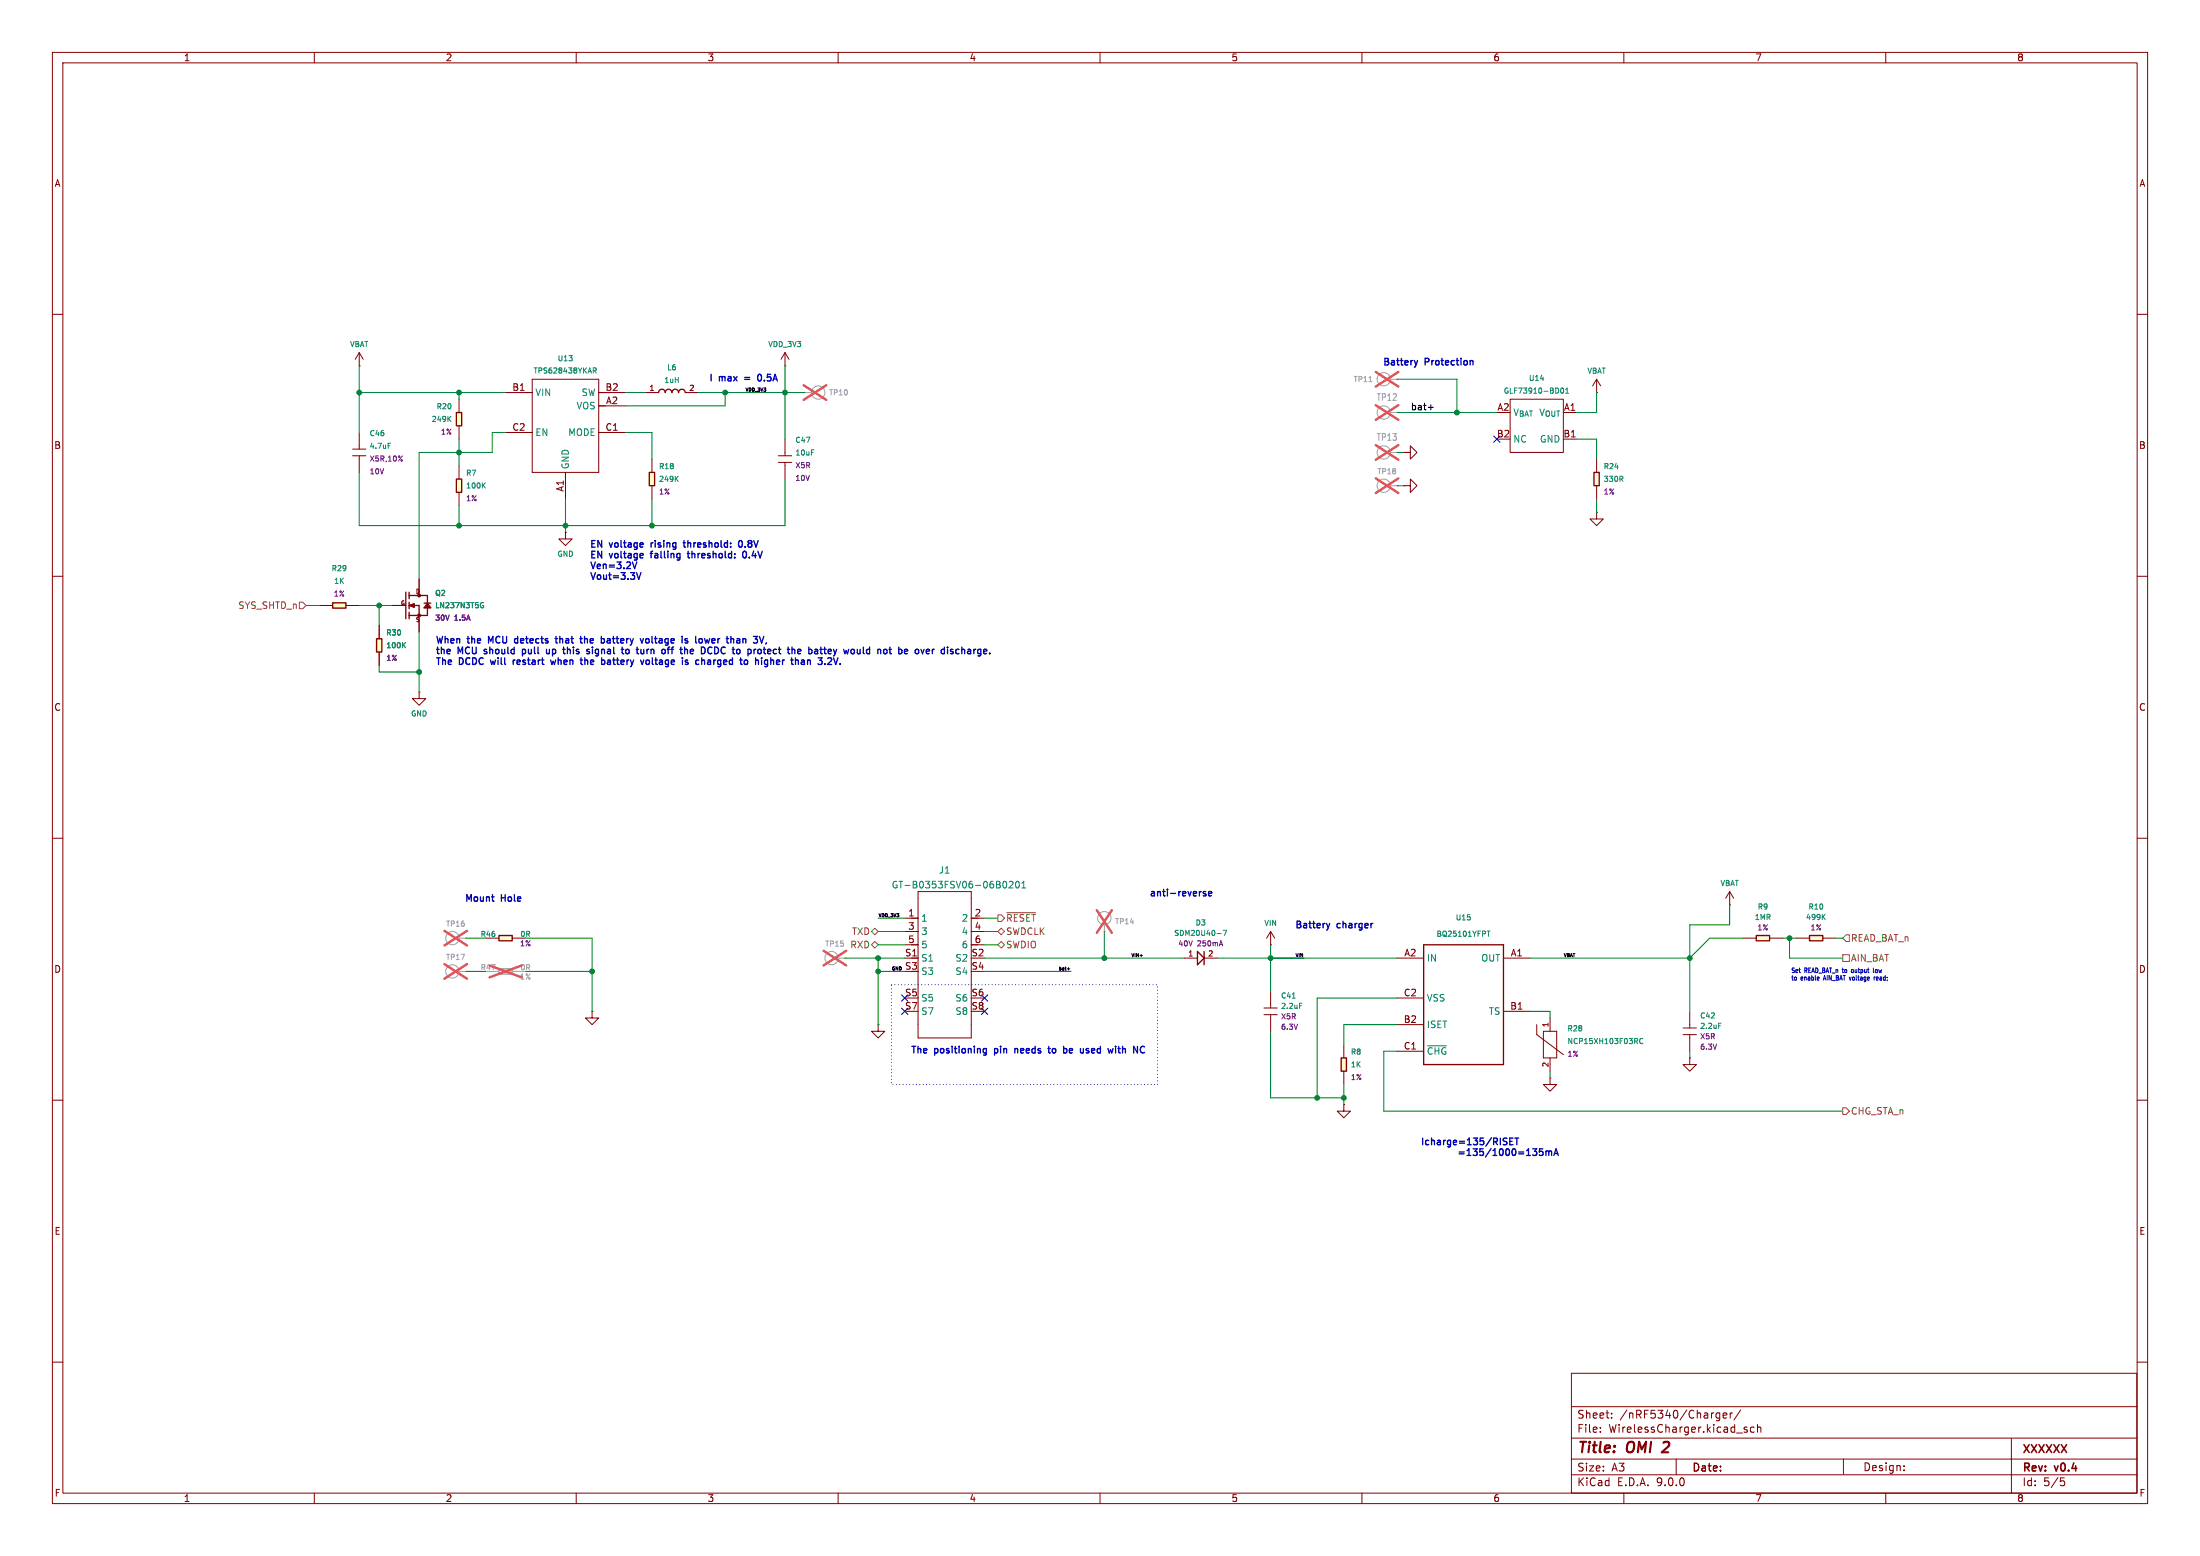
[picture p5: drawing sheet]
<svg xmlns="http://www.w3.org/2000/svg" width="420mm" height="297mm" viewBox="0 0 420 297" stroke-linecap="round" stroke-linejoin="round" font-family="sans-serif">
<g fill="none" stroke="#840000" stroke-width=".19">
<path d="M10 10h400v277h-400zM12 12h396v273h-396zM60 10v2M110 10v2M160 10v2M210 10v2M260 10v2M310 10v2M360 10v2M10 60h2M408 60h2M10 110h2"/>
<path d="M408 110h2M10 160h2M408 160h2M10 210h2M408 210h2M10 260h2M300 262.1h107.9v22.9h-107.9zM300 278.5h108M300 274.5h108M300 268.5h108M305.5 273.2v.2M305.5 272.5v.1"/>
<path d="M307.7 270.5v.2M307.7 269.8v.1M320 278.5v3M327.7 270.6h.6M327.7 269.8h.6M328.3 269.7v1.2l-.1 .2-.4 .1M328.9 270.2l.8-.2-.1-.2-.4-.1-.3 .2 .1 .7h.6M330.3 269.7v1M330.7 269.7l-.3 .1-.1 .2M332.3 269.1l-1.3 1.9M333 272.8l.5 .2 .1 .1-.1 .2-.4 .1M333 272.5h.5"/>
<path d="M334.9 272.5l-.5-.1-.2 .3 .1 .6h.6M335.5 272.5l.2-.1 .4 .1 .1 .9M335.5 271.9v1.5M351.9 278.5v2.9M363.5 279.8v.1M384 274.5v4M384 278.5v6.5M408 260h2M60 285v2M110 285v2M160 285v2M210 285v2"/>
<path d="M260 285v2M300 281.5h108M310 285v2M360 285v2M363.5 280.6v.1M393.4 282.1h.7M393.5 282.7h.4l.3 .2-.2 .6-.5 .1"/>
</g>
<path d="M318.5 276.1l-1.3 1.1h1.3" fill="none" stroke="#840000" stroke-width=".4"/>
<path d="M304.3 90.2h1v2.5h-1z" fill="#ffffc2"/>
<path d="M304.3 90.2h1v2.5h-1z" fill="none" stroke="#840000" stroke-width=".25"/>
<path d="M304.8 87.6v2.6M304.8 92.7v2.6" fill="none" stroke="#840000" stroke-width=".19"/>
<path d="M309.5 91.4l.3 .5M309.8 91v.3" fill="none" stroke="#008484" stroke-width=".19"/>
<path d="M87.1 78.7h1v2.6h-1z" fill="#ffffc2"/>
<path d="M87.1 78.7h1v2.6h-1z" fill="none" stroke="#840000" stroke-width=".25"/>
<g fill="none" stroke="#840000" stroke-width=".19">
<path d="M87.6 76.2v2.5M149.9 69.9h.1M149.9 67.3l-.8 1.3M149.9 67.3l.7 1.3M149.9 67.3v2.6M288.3 76.2h10.1v10.2h-10.1zM304.8 74.9h.1M304.8 72.4l-.8 1.3M304.8 72.4l.8 1.3M304.8 72.4v2.5M67.3 85.7h2.5M67.3 87h2.5"/>
<path d="M68.6 82.6v3.1M68.6 87v3.2M87.6 81.3v2.5M148.6 87h2.5M148.6 88.3h2.5M149.9 83.8v3.2M149.9 88.3v3.1M298.4 83.8h2.6M80 132.1v1.3h1.3l-1.3 1.2-1.3-1.2h1.3M80 132.1h.1"/>
</g>
<path d="M85.7 79.9l.4 .6M86.1 79.5l-.6 .5M298 74.2l.2-.1a.49 .49 0 0 1 .3 .5 .49 .49 0 0 1-.4 .4l-.2-.3zM298.9 75.1h.6M298.9 74.3l.3-.2v1M74.1 84.6h.5M154.9 85.9h.5" fill="none" stroke="#008484" stroke-width=".19"/>
<path d="M76.7 87.7l.1 .2-.1 .1M76.8 87l-.8 1" fill="none" stroke="#840084" stroke-width=".19"/>
<g fill="none" stroke="#a1a1a1" stroke-width=".19">
<path d="M153.7 74.9h.1M153.7 74.9h1.2"/>
<circle cx="156.2" cy="74.9" r="1.27"/>
</g>
<path d="M153.4 73.5l4.3 2.8M157.7 73.5l-4.3 2.8" fill="none" stroke="#e65255" stroke-width=".46"/>
<path d="M63.5 115.1h2.5v1h-2.5z" fill="#ffffc2"/>
<path d="M63.5 115.1h2.5v1h-2.5z" fill="none" stroke="#840000" stroke-width=".25"/>
<path d="M61 115.6h2.5M66 115.6h2.6" fill="none" stroke="#840000" stroke-width=".19"/>
<path d="M345.4 178.6h2.6v1h-2.6z" fill="#ffffc2"/>
<path d="M345.4 178.6h2.6v1h-2.6z" fill="none" stroke="#840000" stroke-width=".25"/>
<path d="M342.9 179.1h2.5M348 179.1h2.5M256.5 210.8v1.3h-1.2l1.2 1.3 1.3-1.3h-1.3M256.5 210.8h.1" fill="none" stroke="#840000" stroke-width=".19"/>
<path d="M348 175l.4 .5M348.4 174.5l-.5 .6" fill="none" stroke="#008484" stroke-width=".19"/>
<g fill="none" stroke="#a1a1a1" stroke-width=".19">
<path d="M261.3 72.8h.6M265.4 72.4h1.3M265.4 78.7h1.3M266.7 72.4h.1M266.7 78.7h.1"/>
<circle cx="264.2" cy="72.4" r="1.27"/>
<circle cx="264.2" cy="78.7" r="1.27"/>
</g>
<path d="M262.6 71l4.4 2.8M262.6 77.3l4.4 2.8M267 71l-4.4 2.8M267 77.3l-4.4 2.8" fill="none" stroke="#e65255" stroke-width=".46"/>
<path d="M335.3 178.6h2.5v1h-2.5z" fill="#ffffc2"/>
<path d="M125.7 74.9a.64 .64 0 0 1 .7-.6 .64 .64 0 0 1 .6 .6 .64 .64 0 0 1 .6-.6 .64 .64 0 0 1 .7 .6 .64 .64 0 0 1 .6-.6 .64 .64 0 0 1 .6 .6 .64 .64 0 0 1 .7-.6 .64 .64 0 0 1 .6 .6M335.3 178.6h2.5v1h-2.5z" fill="none" stroke="#840000" stroke-width=".25"/>
<g fill="none" stroke="#840000" stroke-width=".19">
<path d="M123.2 74.9h2.5M130.8 74.9h2.5M268 92.7h1.2v1.3l1.3-1.3-1.3-1.3v1.3M268 92.7h.1M268 86.4h1.2v1.2l1.3-1.2-1.3-1.3v1.3M268 86.4h.1M304.8 97.8v1.3h-1.3l1.3 1.2 1.3-1.2h-1.3M304.8 97.8h.1M330.2 172.7h.1M330.2 170.2l-.8 1.3M330.2 170.2l.8 1.3M330.2 170.2v2.5"/>
<path d="M332.7 179.1h2.6M337.8 179.1h2.6M293.4 195.6v1.9l5 3.8M294.6 196.9h2.6v5h-2.6zM295.9 194.3v2.6M295.9 201.9v2.6"/>
</g>
<g fill="none" stroke="#a1a1a1" stroke-width=".19">
<path d="M265.4 86.4h1.3M265.4 92.7h1.3M266.7 86.4h.1M266.7 92.7h.1"/>
<circle cx="264.2" cy="92.7" r="1.27"/>
<circle cx="264.2" cy="86.4" r="1.27"/>
</g>
<path d="M262.6 85l4.4 2.8M262.6 91.3l4.4 2.8M267 85l-4.4 2.8M267 91.3l-4.4 2.8" fill="none" stroke="#e65255" stroke-width=".46"/>
<path d="M313.6 198.3a.44 .44 0 0 0-.6 .4 .44 .44 0 0 0 .6 .4" fill="none" stroke="#008484" stroke-width=".19"/>
<path d="M95.2 178.6h2.6v1h-2.6z" fill="#ffffc2"/>
<path d="M95.2 178.6h2.6v1h-2.6z" fill="none" stroke="#840000" stroke-width=".25"/>
<path d="M92.7 179.1h2.5M97.8 179.1h2.5M321.3 196.2h2.5M321.3 197.5h2.5M322.6 193v3.2M322.6 197.5v3.2" fill="none" stroke="#840000" stroke-width=".19"/>
<path d="M328.1 195.3h.5" fill="none" stroke="#008484" stroke-width=".19"/>
<path d="M256 201.9h1v2.6h-1z" fill="#ffffc2"/>
<path d="M256 201.9h1v2.6h-1z" fill="none" stroke="#840000" stroke-width=".25"/>
<path d="M256.5 199.4v2.5M256.5 204.5v2.5" fill="none" stroke="#840000" stroke-width=".19"/>
<path d="M124 90.2h1v2.5h-1z" fill="#ffffc2"/>
<g fill="none" stroke="#840000" stroke-width=".25">
<path d="M124 90.2h1v2.5h-1zM77.5 113v5.1M78.1 113v1.3M78.1 114.9v1.3M78.1 116.8v1.3M78.1 113.7h3.5v3.8h-3.5M78.4 115.6l.7 .3M78.4 115.6h1.6v1.9M78.6 115.4l.5 .5M79.1 115.3l-1 .3 1 .3M79.1 115.3l-.7 .3M79.1 115.3v.6"/>
<path d="M81 115.1h1.2M81.6 115.1l.6 .9h-1.2zM81.6 115.6l-.3 .3M81.6 115.6l-.3 .4M81.6 115.6l.3 .3M81.6 115.6l.3 .4M228.6 181.6l1.3 1.3-1.3 1.3zM229.9 181.6v2.6"/>
<circle cx="80" cy="117.5" r=".25"/>
</g>
<g fill="none" stroke="#840000" stroke-width=".19">
<path d="M96.5 74.9h5.1M101.6 72.4h12.7v17.8h-12.7zM114.3 74.9h5.1M114.3 77.5h5.1M96.5 82.6h5.1M107.9 90.2v5.1M114.3 82.6h5.1M124.5 87.6v2.6M124.5 92.7v2.6M74.9 115.6h2.6M80 110.5v2.5M80 117.5v3.2"/>
<path d="M107.9 101.6v1.3h1.3l-1.3 1.2-1.2-1.2h1.2M107.9 101.6h.1M172.7 175.3h2.6M172.7 177.8h2.6M175.3 170.2h10.1v27.9h-10.1zM185.4 175.3h2.6M185.4 177.8h2.6M242.6 177.8v2.5M242.6 177.8l-.8 1.3M242.6 177.8l.7 1.3M113 193v1.3h1.3l-1.3 1.3-1.2-1.3h1.2M113 193h.1"/>
<path d="M167.6 195.6v1.3h1.3l-1.3 1.2-1.2-1.2h1.2M167.6 195.6h.1M172.7 180.3h2.6M172.7 182.9h2.6M185.4 180.3h2.6M226.1 182.9h2.5M229.9 182.9h2.5M241.3 193.7h2.5M241.3 192.4h2.5M242.6 180.3h.1M242.6 189.2v3.2M242.6 193.7v3.2"/>
<path d="M322.6 201.9v1.3h-1.3l1.3 1.3 1.2-1.3h-1.2M322.6 201.9h.1"/>
</g>
<g fill="none" stroke="#008484" stroke-width=".19">
<path d="M113.3 70.2h.3l.2 .2-.1 .3h-.4M113.5 70.7l.3 .5M129.1 91.3l.4 .6M129.5 90.9l-.6 .6M91.9 115.1h.4M92.1 115.6h.2v.3l-.4 .1M191.6 168.3l.2-.1a.68 .68 0 0 1 .4 .7 .68 .68 0 0 1-.4 .6l-.2-.1M192.7 168.3l.4-.1 .3 .4-.8 .9h.8M194 168.3l.2-.1a.68 .68 0 0 1 .4 .7 .68 .68 0 0 1-.4 .6l-.3-.5zM195.1 169.5h.7M195.1 168.6l.3-.4v1.3M232.4 178.2h.7"/>
<path d="M233.5 177.6h.7l-.5 1M246.7 190.5h.6M248.1 191.5h.5"/>
</g>
<g fill="none" stroke="#a1a1a1" stroke-width=".19">
<path d="M210.8 177.8h.1M210.8 176.5v1.3"/>
<circle cx="210.8" cy="175.3" r="1.27"/>
</g>
<path d="M209.4 173.7l2.9 4.4M212.3 173.7l-2.9 4.4" fill="none" stroke="#e65255" stroke-width=".46"/>
<path d="M71.9 121.9h1v2.6h-1z" fill="#ffffc2"/>
<path d="M71.9 121.9h1v2.6h-1z" fill="none" stroke="#840000" stroke-width=".25"/>
<path d="M72.4 119.4v2.5M72.4 124.5v2.5" fill="none" stroke="#840000" stroke-width=".19"/>
<path d="M77 123.1l.4 .5M77.4 122.6l-.6 .6" fill="none" stroke="#008484" stroke-width=".19"/>
<g fill="none" stroke="#a1a1a1" stroke-width=".19">
<path d="M160 182.9h1.3M161.3 182.9h.1"/>
<circle cx="158.7" cy="182.9" r="1.27"/>
</g>
<path d="M157.2 181.5l4.3 2.8M161.5 181.5l-4.3 2.8" fill="none" stroke="#e65255" stroke-width=".46"/>
<path d="M87.1 91.4h1v2.6h-1z" fill="#ffffc2"/>
<path d="M87.1 91.4h1v2.6h-1z" fill="none" stroke="#840000" stroke-width=".25"/>
<path d="M68.6 69.9h.1M68.6 67.3l-.8 1.3M68.6 67.3l.7 1.3M68.6 67.3v2.6M87.6 88.9v2.5M87.6 94v2.5M295.9 205.7v1.3h-1.3l1.3 1.3 1.3-1.3h-1.3M295.9 205.7h.1" fill="none" stroke="#840000" stroke-width=".19"/>
<path d="M92.2 92.6l.5 .6M92.7 92.2l-.6 .5" fill="none" stroke="#008484" stroke-width=".19"/>
<path d="M95.2 184.9h2.6v1h-2.6z" fill="#f0f0f0"/>
<path d="M95.2 184.9h2.6v1h-2.6z" fill="none" stroke="#a1a1a1" stroke-width=".25"/>
<g fill="none" stroke="#a1a1a1" stroke-width=".19">
<path d="M87.6 179.1h1.3M88.9 179.1h.1M87.6 185.4h1.3M88.9 185.4h.1M92.7 185.4h2.5M97.8 185.4h2.5"/>
<circle cx="86.4" cy="179.1" r="1.27"/>
<circle cx="86.4" cy="185.4" r="1.27"/>
</g>
<path d="M84.8 177.7l4.4 2.8M89.2 177.7l-4.4 2.8M84.8 184l4.4 2.8M89.2 184l-4.4 2.8M93.4 184.3l6.2 2.3M99.6 184.3l-6.2 2.3" fill="none" stroke="#e65255" stroke-width=".46"/>
<path d="M271.8 180.3h15.2v22.9h-15.2z" fill="none" stroke="#840000" stroke-width=".25"/>
<path d="M72.4 119.4v2.5M74.9 115.6h2.6M80 110.5v2.5M80 118.1v2.6M72.4 124.5v2.5M266.7 182.9h5.1M266.7 190.5h5.1M266.7 195.6h5.1M287 182.9h5.1M287 193h5.1M266.7 200.7h5.1" fill="none" stroke="#840000" stroke-width=".19"/>
<path d="M91.9 115.1h.4M92.1 115.6h.2v.3l-.4 .1M77 123.1l.4 .5M77.4 122.6l-.6 .6M283.9 177.7h.5M284.2 177.7v1M272.5 199.6h3.6" fill="none" stroke="#008484" stroke-width=".19"/>
<path d="M57.1 114.9h.7l.6 .7-.6 .6h-.7zM166.4 177.8l.6-.6 .6 .6-.6 .6zM190.5 174.6h.6l.7 .7-.7 .6h-.6zM190.5 177.8l.6-.6 .7 .6-.7 .6zM192.2 174.2h5.5M352.4 178.4h.7v1.3h-.7l-.6-.6zM166.4 180.3l.6-.6 .6 .6-.6 .7zM190.5 180.3l.6-.6 .7 .6-.7 .7zM351.8 182.2h1.3v1.3h-1.3zM351.8 211.5h.6l.7 .6-.7 .6h-.6z" fill="none" stroke="#848400" stroke-width=".19"/>
<path d="M272.7 77.7h.9M203.7 184.9h.5M204 184.7v.5" fill="none" stroke="#000" stroke-width=".19"/>
<g fill="none" stroke="#008400" stroke-width=".19">
<path d="M68.6 74.9h27.9M68.6 69.9v12.7M87.6 74.9v1.3M119.4 74.9h3.8M133.3 74.9h20.4M138.4 74.9v2.6h-19M149.9 69.9v13.9M266.7 78.7h19M266.7 72.4h11.4v6.3M304.8 74.9v3.8h-3.8M68.6 90.2v10.1h81.3v-8.9M87.6 83.8v5.1"/>
<path d="M87.6 96.5v3.8M96.5 82.6h-2.5v3.8h-14v24.1M107.9 95.3v6.3M119.4 82.6h5.1v5M124.5 95.3v5M266.7 86.4h1.3M266.7 92.7h1.3M301 83.8h3.8v3.8M304.8 95.3v2.5M58.4 115.6h2.6M68.6 115.6h6.3M72.4 115.6v3.8"/>
<path d="M72.4 127v1.3h7.6M80 120.7v11.4M88.9 179.1h3.8M100.3 179.1h12.7v13.9M167.6 175.3h5.1M167.6 177.8h5.1M188 175.3h2.5M188 177.8h2.5M210.8 177.8v5.1M330.2 172.7v3.8h-7.6v16.5M332.7 179.1h-6.3l-3.8 3.8h-30.5M340.4 179.1h2.5"/>
<path d="M341.6 179.1v3.8h10.2M350.5 179.1h1.3M88.9 185.4h3.8M100.3 185.4h12.7M161.3 182.9h11.4M167.6 185.4h5.1M167.6 182.9v12.7M167.6 180.3h5.1M188 185.4h16.5M188 182.9h38.1M188 180.3h2.5M232.4 182.9h34.3"/>
<path d="M242.6 196.9v12.7h13.9M242.6 180.3v8.9M266.7 195.6h-10.2v3.8M266.7 190.5h-15.2v19.1M292.1 193h3.8v1.3M256.5 207v3.8M266.7 200.7h-2.5v11.4h87.6M295.9 204.5v1.2M322.6 200.7v1.2"/>
</g>
<path d="M285.1 83.2l1.3 1.2M286.4 83.2l-1.3 1.2M172.1 192.4l1.2 1.2M172.1 189.9l1.2 1.2M173.3 192.4l-1.2 1.2M173.3 189.9l-1.2 1.2M187.4 189.9l1.2 1.2M187.4 192.4l1.2 1.2M188.6 189.9l-1.2 1.2M188.6 192.4l-1.2 1.2" fill="none" stroke="#000084" stroke-width=".19"/>
<g fill="none" stroke="#0000c2" stroke-width=".25">
<path d="M145.2 71.5l-.1-.1a.68 .68 0 0 0-.5 .7 .68 .68 0 0 0 .5 .6h.1M270.6 68.8l-.3 .9M120.7 107.3l.5 1.2 .4-1.2M121.5 109.3l.4 1.3 .5-1.3M124.1 105.6h.5M124.3 103.6v.8M124.4 103.7l-.1 .1M130.4 103.6h.5M130.6 103.2v1.1l.3 .1M131.2 105.6h.5M131.4 105.2v1.1l.3 .2M141.1 103.3l.2-.1a.68 .68 0 0 1 .4 .6 .68 .68 0 0 1-.4 .6l-.3-.4z"/>
<path d="M142.1 105.2a.72 .72 0 0 0 .1 1.3l.3-.5-.1-.5M92.4 124.7l.1 .1M92.5 124v.3M93.6 126l.3 .8M93.7 122.4l-.4-.9v1.2M98 126v.8M98.3 122.6l.2 .1h.3M98.3 126l-.3 .2M98.8 122l-.3-.1-.2 .1M99.7 123.9v1.3M99.7 124l.4-.1 .2 .3M100.3 124.5l-.2 .3-.4-.1"/>
<path d="M104.9 124.7l-.2 .1-.3-.1M104.9 123.9v.9M105.1 126l.3 .8 .2-.6 .2 .6 .3-.8M106 121.9h.4M106.1 121.5v1.1l.3 .1M106.9 121.5v1.2M107.2 121.9l-.3 .1M107.6 123.5v1.1M108.3 123.5v1.3M108.5 123.9l.4 .2v.7M111.6 122l.2-.1 .3 .1v.7M111.6 121.5v1.2"/>
<path d="M111.7 126h.4l.1 .8M113.7 125.1h.4M114.1 123.9l-.3 .1-.2 .2 .1 .5 .4 .1M116.1 121.9l.3 .1 .1 .7M116.5 122.7h-.4M116.5 122.2l-.4 .1M116.5 126.2v.6M116.5 126.8h-.4M116.5 126.3h-.4M123.8 122l.1 .1-.1 .6M123.9 126l.1 .2-.1 .6M124.3 123.9v.9"/>
<path d="M124.5 121.5v1.1l.2 .1M124.5 125.6v1l.2 .2M124.7 123.9l-.4 .2M132.8 121.5v1.1l.2 .1M133.4 126h-.3l-.3 .2 .1 .6h.5M133.9 123.5v1.3h.3M136.3 126v.8M136.4 122l-.3-.1-.2 .2 .1 .6h.4M136.5 122.2l-.6 .1M136.5 126l-.2 .2M137.8 124.6l.3 .2 .3-.1M142 121.9l.4 .2v.6"/>
<path d="M144.3 126h.4l.1 .8M144.7 124.5l.1 .2 .3 .1M145.1 123.9l-.3 .1-.1 .2M145.4 126v.8M147.8 124h.4M147.8 124.7h.4M148.2 126.6l.2 .2h.4M148.7 126l-.5 .2M148.8 126.2v.1l-.6 .1M155.5 124.6l.2 .2 .4-.1M155.6 124h.4l.1 .8M156.1 124.2l-.4 .1-.2 .2"/>
<path d="M156.2 125.6h.7M156.2 126.7v.1M167.6 124.1l.2-.2 .3 .1v.8M167.6 123.9v.9M175.3 124l-.3-.1-.3 .3 .1 .5h.5M179.7 124.1v.6M182.7 123.9l.4 .1M183.1 124.7l-.4 .1M183.6 123.5v1.3M188.2 123.9l.2 .3-.6 .2M188.3 124.7l-.1 .1M188.9 124.7v.1"/>
<path d="M229.9 170.6h.3v.2l-.4 .2M229.9 170.2h.3M230.7 170.6l.6-.1v-.3h-.4l-.2 .1 .1 .7h.5M253.9 176.3l-.3 .8M213.6 199.7v1.1l.3 .2M193.7 200.1v.9M194.2 200.2l-.3-.1-.2 .2M200 200.1h.5M200.3 200.9l.2 .1M201.1 200.1l-.2 .3v.3l.2 .3M204.6 200.1l-.5 .2 .1 .6 .4 .1M204.7 200.4l-.6 .2"/>
<path d="M207.5 200.1l.3 .1M207.5 200.6h.3l.1 .2-.4 .2M213.4 200.1h.5M280.4 219.3v1.2M281.9 219.9l.1 .4-.1 .2h-.5l-.2-.1M283.1 219.9l.1 .4-.1 .2h-.4l-.2-.1M284.7 219.2l-1.1 1.7M287.5 217.2l.2 .1M287.6 218l.1 .1-.1 .3M288.2 217.8h.5M288.8 217.2h-.6v1.3h.6M289.2 217.2h.7"/>
<path d="M289.6 217.2v1.3M278.6 220.2h.9M280.1 220.5h.7M285 220.5h.7"/>
</g>
<path d="M348.3 186.2l-.2 .9M353.8 185.1h-.2l-.2 .1 .1 .4h.3M357.6 184.8l.1 .9M357.8 186.5v.6M358 186.5l-.2 .2M358.2 185.1l-.2 .1v.4l.2 .1M358.5 186.5l-.3 .1v.4l.3 .1M358.6 186.7l-.4 .1" fill="none" stroke="#0000c2" stroke-width=".19"/>
<path d="M170.2 188h50.8v19h-50.8z" fill="none" stroke="#0000c2" stroke-width=".19" stroke-dasharray="0 .6"/>
<g fill="#008400" stroke="#008400" stroke-width=".19">
<circle cx="278.1" cy="78.7" r=".46"/>
<circle cx="124.5" cy="100.3" r=".46"/>
<circle cx="113" cy="185.4" r=".46"/>
<circle cx="149.9" cy="74.9" r=".46"/>
<circle cx="138.4" cy="74.9" r=".46"/>
<circle cx="107.9" cy="100.3" r=".46"/>
<circle cx="256.5" cy="209.6" r=".46"/>
<circle cx="251.5" cy="209.6" r=".46"/>
<circle cx="242.6" cy="182.9" r=".46"/>
<circle cx="210.8" cy="182.9" r=".46"/>
<circle cx="72.4" cy="115.6" r=".46"/>
<circle cx="87.6" cy="100.3" r=".46"/>
<circle cx="87.6" cy="86.4" r=".46"/>
<circle cx="68.6" cy="74.9" r=".46"/>
<circle cx="87.6" cy="74.9" r=".46"/>
<circle cx="80" cy="128.3" r=".46"/>
<circle cx="341.6" cy="179.1" r=".46"/>
<circle cx="322.6" cy="182.9" r=".46"/>
<circle cx="167.6" cy="185.4" r=".46"/>
<circle cx="167.6" cy="182.9" r=".46"/>
</g>
<g font-size="2.8" fill="#840000">
<text x="301" y="277.9">Title:</text>
<text x="310.6" y="277.9">OMI</text>
<text x="318.3" y="277.9">2</text>
</g>
<g font-size="2.1" fill="#840000">
<text x="301" y="273.7">File:</text>
<text x="301" y="271">Sheet:</text>
<text x="307.1" y="273.7">WirelessCharger.kicad_sch</text>
<text x="309.2" y="271">/nRF5340/Charger/</text>
<text x="301" y="281.1">Size:</text>
<text x="307.6" y="281.1">A3</text>
<text x="323" y="281.1">Date:</text>
<text x="355.6" y="281">Design:</text>
<text x="386" y="277.8">XXXXXX</text>
<text x="386" y="281.3">Rev:</text>
<text x="392.4" y="281.3">v0.4</text>
<text x="301" y="283.9">KiCad</text>
<text x="308.7" y="283.9">E.D.A.</text>
<text x="316.3" y="283.9">9.0.0</text>
<text x="386" y="283.9">Id:</text>
<text x="390.1" y="283.9">5/5</text>
</g>
<g font-size="1.8" fill="#840000">
<text x="35" y="11.9">1</text>
<text x="85" y="11.9">2</text>
<text x="135" y="11.9">3</text>
<text x="185" y="11.9">4</text>
<text x="235" y="11.9">5</text>
<text x="285" y="11.9">6</text>
<text x="335" y="11.9">7</text>
<text x="385" y="11.9">8</text>
<text x="10.3" y="35.9">A</text>
<text x="408.3" y="35.9">A</text>
<text x="97.7" y="74.7">B1</text>
<text x="115.5" y="74.7">B2</text>
<text x="115.6" y="77.2">A2</text>
<text x="97.7" y="82.3">C2</text>
<text x="115.5" y="82.3">C1</text>
<text x="285.7" y="83.6">B2</text>
<text x="285.8" y="78.5">A2</text>
<text x="298.4" y="83.6">B1</text>
<text x="298.5" y="78.5">A1</text>
<text x="10.3" y="85.9">B</text>
<text x="408.2" y="85.9">B</text>
<text x="107.7" y="94" transform="rotate(-90 107.7 94)">A1</text>
<text x="10.3" y="135.9">C</text>
<text x="408.2" y="135.9">C</text>
<text x="173.3" y="175">1</text>
<text x="173.3" y="177.5">3</text>
<text x="186" y="175">2</text>
<text x="186" y="177.5">4</text>
<text x="10.3" y="185.9">D</text>
<text x="172.7" y="182.6">S1</text>
<text x="172.7" y="185.2">S3</text>
<text x="173.3" y="180.1">5</text>
<text x="185.4" y="182.6">S2</text>
<text x="185.4" y="185.2">S4</text>
<text x="186" y="180.1">6</text>
<text x="268" y="182.6">A2</text>
<text x="288.3" y="182.6">A1</text>
<text x="408.2" y="185.9">D</text>
<text x="172.7" y="190.2">S5</text>
<text x="185.4" y="190.2">S6</text>
<text x="267.9" y="190.2">C2</text>
<text x="172.7" y="192.8">S7</text>
<text x="185.4" y="192.8">S8</text>
<text x="267.9" y="195.3">B2</text>
<text x="288.2" y="192.8">B1</text>
<text x="267.9" y="200.4">C1</text>
<text x="10.3" y="235.9">E</text>
<text x="408.3" y="235.9">E</text>
<text x="10.3" y="285.9">F</text>
<text x="35" y="286.9">1</text>
<text x="85" y="286.9">2</text>
<text x="135" y="286.9">3</text>
<text x="185" y="286.9">4</text>
<text x="235" y="286.9">5</text>
<text x="285" y="286.9">6</text>
<text x="335" y="286.9">7</text>
<text x="385" y="286.9">8</text>
<text x="408.3" y="285.9">F</text>
</g>
<g font-size="1.8" fill="#0000c2">
<text x="263.8" y="70.1">Battery</text>
<text x="272" y="70.1">Protection</text>
<text x="135.2" y="73.2">I</text>
<text x="137.3" y="73.2">max</text>
<text x="142.6" y="73.2">=</text>
<text x="145.7" y="73.2">0.5A</text>
<text x="112.5" y="104.9">EN</text>
<text x="112.5" y="106.9">EN</text>
<text x="116.5" y="104.9">voltage</text>
<text x="116.5" y="106.9">voltage</text>
<text x="124.8" y="104.9">rising</text>
<text x="124.8" y="106.9">falling</text>
<text x="131.6" y="104.9">threshold:</text>
<text x="132.4" y="106.9">threshold:</text>
<text x="142.6" y="104.9">0.8V</text>
<text x="143.4" y="106.9">0.4V</text>
<text x="112.5" y="109">Ven=3.2V</text>
<text x="112.5" y="111">Vout=3.3V</text>
<text x="83.1" y="123.2">When</text>
<text x="83.1" y="125.2">the</text>
<text x="87.5" y="125.2">MCU</text>
<text x="89.4" y="123.2">the</text>
<text x="93" y="125.2">should</text>
<text x="93.8" y="123.2">MCU</text>
<text x="99.3" y="123.2">detects</text>
<text x="100.8" y="125.2">pull</text>
<text x="105.9" y="125.2">up</text>
<text x="107.7" y="123.2">that</text>
<text x="109.7" y="125.2">this</text>
<text x="112.9" y="123.2">the</text>
<text x="114.7" y="125.2">signal</text>
<text x="117.4" y="123.2">battery</text>
<text x="121.9" y="125.2">to</text>
<text x="125.2" y="125.2">turn</text>
<text x="125.4" y="123.2">voltage</text>
<text x="130.5" y="125.2">off</text>
<text x="133.8" y="123.2">is</text>
<text x="134.6" y="125.2">the</text>
<text x="136.9" y="123.2">lower</text>
<text x="139" y="125.2">DCDC</text>
<text x="143.4" y="123.2">than</text>
<text x="145.6" y="125.2">to</text>
<text x="148.9" y="125.2">protect</text>
<text x="149.1" y="123.2">3V,</text>
<text x="157.1" y="125.2">the</text>
<text x="161.6" y="125.2">battey</text>
<text x="168.8" y="125.2">would</text>
<text x="175.8" y="125.2">not</text>
<text x="180.3" y="125.2">be</text>
<text x="184" y="125.2">over</text>
<text x="83.1" y="127.3">The</text>
<text x="87.7" y="127.3">DCDC</text>
<text x="94.3" y="127.3">will</text>
<text x="99" y="127.3">restart</text>
<text x="106.8" y="127.3">when</text>
<text x="113" y="127.3">the</text>
<text x="117.4" y="127.3">battery</text>
<text x="125.5" y="127.3">voltage</text>
<text x="133.9" y="127.3">is</text>
<text x="137" y="127.3">charged</text>
<text x="146" y="127.3">to</text>
<text x="149.4" y="127.3">higher</text>
<text x="156.8" y="127.3">than</text>
<text x="88.6" y="172.5">Mount</text>
<text x="95.7" y="172.5">Hole</text>
<text x="219.3" y="171.5">anti-reverse</text>
<text x="247.1" y="177.6">Battery</text>
<text x="255.3" y="177.6">charger</text>
<text x="173.7" y="201.4">The</text>
<text x="178.4" y="201.4">positioning</text>
<text x="190.3" y="201.4">pin</text>
<text x="194.7" y="201.4">needs</text>
<text x="201.7" y="201.4">to</text>
<text x="205" y="201.4">be</text>
<text x="208.8" y="201.4">used</text>
<text x="214.6" y="201.4">with</text>
<text x="271" y="218.9">Icharge=135/RISET</text>
<text x="285.6" y="221">=135/1000=135mA</text>
</g>
<g font-size="1.8" fill="#008484">
<text x="102.1" y="75.8">VIN</text>
<text x="110.9" y="75.8">SW</text>
<text x="102.1" y="83.4">EN</text>
<text x="108.4" y="83.4">MODE</text>
<text x="110" y="78.3">VOS</text>
<text x="288.8" y="79.6">V_{BAT}</text>
<text x="293.7" y="79.6">V_{OUT}</text>
<text x="108.8" y="89.7" transform="rotate(-90 108.8 89.7)">GND</text>
<text x="288.8" y="84.7">NC</text>
<text x="293.9" y="84.7">GND</text>
<text x="179.1" y="166.9">J1</text>
<text x="170.1" y="169.8">GT-B0353FSV06-06B0201</text>
<text x="175.8" y="176.1">1</text>
<text x="175.8" y="178.7">3</text>
<text x="183.5" y="176.1">2</text>
<text x="183.5" y="178.7">4</text>
<text x="175.8" y="181.2">5</text>
<text x="175.8" y="183.7">S1</text>
<text x="182.3" y="183.7">S2</text>
<text x="183.5" y="181.2">6</text>
<text x="272.3" y="183.7">IN</text>
<text x="282.7" y="183.7">OUT</text>
<text x="175.8" y="186.3">S3</text>
<text x="175.8" y="191.4">S5</text>
<text x="182.3" y="186.3">S4</text>
<text x="182.3" y="191.4">S6</text>
<text x="272.3" y="191.4">VSS</text>
<text x="175.8" y="193.9">S7</text>
<text x="182.3" y="193.9">S8</text>
<text x="272.3" y="196.4">ISET</text>
<text x="284.1" y="193.9">TS</text>
<text x="272.3" y="201.5">~{CHG}</text>
</g>
<g font-size="1.8" fill="#a1a1a1">
<text x="262.7" y="76.7">TP12</text>
<text x="262.7" y="84.3">TP13</text>
</g>
<text font-size="1.8" x="269.2" y="78.4">bat+</text>
<g font-size="1.8" fill="#848400">
<text x="45.4" y="116.4">SYS_SHTD_n</text>
<text x="162.5" y="178.7">TXD</text>
<text x="192" y="176.1">~{RESET}</text>
<text x="192" y="178.7">SWDCLK</text>
<text x="353.3" y="179.9">READ_BAT_n</text>
<text x="162.2" y="181.2">RXD</text>
<text x="192" y="181.2">SWDIO</text>
<text x="353.3" y="183.7">AIN_BAT</text>
<text x="353.3" y="213">CHG_STA_n</text>
</g>
<g font-size="1.4" fill="#008484">
<text x="66.7" y="66.4">VBAT</text>
<text x="101.7" y="71.5">TPS628438YKAR</text>
<text x="106.3" y="69.2">U13</text>
<text x="127.3" y="70.9">L6</text>
<text x="146.5" y="66.4">VDD_3V3</text>
<text x="302.9" y="71.5">VBAT</text>
<text x="126.7" y="73.3">1uH</text>
<text x="287" y="75.3">GLF73910-BD01</text>
<text x="291.8" y="72.9">U14</text>
<text x="70.4" y="83.5">C46</text>
<text x="82.3" y="80.7">249K</text>
<text x="83.2" y="78.3">R20</text>
<text x="70.4" y="85.9">4.7uF</text>
<text x="125.7" y="89.7">R18</text>
<text x="151.7" y="87.1">10uF</text>
<text x="151.7" y="84.7">C47</text>
<text x="306" y="89.7">R24</text>
<text x="88.9" y="91">R7</text>
<text x="88.9" y="93.4">100K</text>
<text x="125.7" y="92.2">249K</text>
<text x="306" y="92.2">330R</text>
<text x="106.3" y="106.5">GND</text>
<text x="63.2" y="109.2">R29</text>
<text x="63.7" y="111.6">1K</text>
<text x="83" y="113.9">Q2</text>
<text x="83" y="116.3">LN237N3T5G</text>
<text x="73.6" y="121.5">R30</text>
<text x="73.6" y="123.9">100K</text>
<text x="78.4" y="136.9">GND</text>
<text x="328.3" y="169.3">VBAT</text>
<text x="335.4" y="173.8">R9</text>
<text x="345.1" y="173.8">R10</text>
<text x="91.6" y="179">R46</text>
<text x="99.2" y="179">0R</text>
<text x="224" y="178.8">SDM20U40-7</text>
<text x="228.1" y="176.9">D3</text>
<text x="241.3" y="176.9">VIN</text>
<text x="274.1" y="179">BQ25101YFPT</text>
<text x="277.8" y="175.9">U15</text>
<text x="334.9" y="175.8">1MR</text>
<text x="344.7" y="175.8">499K</text>
<text x="244.4" y="190.8">C41</text>
<text x="244.4" y="192.8">2.2uF</text>
<text x="299.1" y="197.1">R28</text>
<text x="324.4" y="196.6">2.2uF</text>
<text x="324.4" y="194.6">C42</text>
<text x="257.8" y="201.5">R8</text>
<text x="257.8" y="203.9">1K</text>
<text x="299.1" y="199.5">NCP15XH103F03RC</text>
</g>
<g font-size="1.4" fill="#840000">
<text x="123.8" y="74.7">1</text>
<text x="131.5" y="74.7">2</text>
<text x="226.7" y="182.6">1</text>
<text x="230.5" y="182.6">2</text>
<text x="295.7" y="196.2" transform="rotate(-90 295.7 196.2)">1</text>
<text x="295.7" y="203.8" transform="rotate(-90 295.7 203.8)">2</text>
</g>
<g font-size="1.4" fill="#a1a1a1">
<text x="158.2" y="75.7">TP10</text>
<text x="258.3" y="73.1">TP11</text>
<text x="262.8" y="90.7">TP18</text>
<text x="85" y="177.1">TP16</text>
<text x="212.8" y="176.6">TP14</text>
<text x="85" y="183.4">TP17</text>
<text x="91.6" y="185.4">R47</text>
<text x="99.2" y="185.4">0R</text>
<text x="157.4" y="180.9">TP15</text>
<text x="99.2" y="187.2">1%</text>
</g>
<g font-size="1.4" fill="#840084">
<text x="84" y="83.2">1%</text>
<text x="70.4" y="88.3">X5R,10%</text>
<text x="151.7" y="89.6">X5R</text>
<text x="70.4" y="90.7">10V</text>
<text x="88.9" y="95.9">1%</text>
<text x="125.7" y="94.6">1%</text>
<text x="151.7" y="92">10V</text>
<text x="306" y="94.6">1%</text>
<text x="63.6" y="114.1">1%</text>
<text x="83" y="118.7">30V</text>
<text x="86.7" y="118.7">1.5A</text>
<text x="73.6" y="126.3">1%</text>
<text x="335.4" y="177.8">1%</text>
<text x="345.5" y="177.8">1%</text>
<text x="99.2" y="180.8">1%</text>
<text x="224.8" y="180.8">40V</text>
<text x="228.6" y="180.8">250mA</text>
<text x="244.4" y="196.8">6.3V</text>
<text x="244.4" y="194.8">X5R</text>
<text x="299.1" y="201.9">1%</text>
<text x="324.4" y="200.6">6.3V</text>
<text x="324.4" y="198.6">X5R</text>
<text x="257.8" y="206.4">1%</text>
</g>
<g font-size="1.2" fill="#0000c2">
<text x="341.9" y="185.8">Set</text>
<text x="344.6" y="185.8">READ_BAT_n to</text>
<text x="354.1" y="185.8">output</text>
<text x="358.6" y="185.8">low</text>
<text x="341.9" y="187.2">to</text>
<text x="343.9" y="187.2">enable</text>
<text x="348.5" y="187.2">AIN_BAT voltage</text>
<text x="358.7" y="187.2">read;</text>
</g>
<g font-size="1.1" fill="#840000">
<text x="79.3" y="113.5">D</text>
<text x="76.4" y="115.8">G</text>
<text x="79.3" y="118.9">S</text>
</g>
<g font-size=".9">
<text x="142.2" y="74.8">VDD_3V3</text>
<text x="167.6" y="175.1">VDD_3V3</text>
<text x="170.2" y="185.2">GND</text>
<text x="201.9" y="185.2">bat+</text>
<text x="215.9" y="182.7">VIN+</text>
<text x="247.1" y="182.7">VIN</text>
<text x="298.4" y="182.7">VBAT</text>
</g>
</svg>
